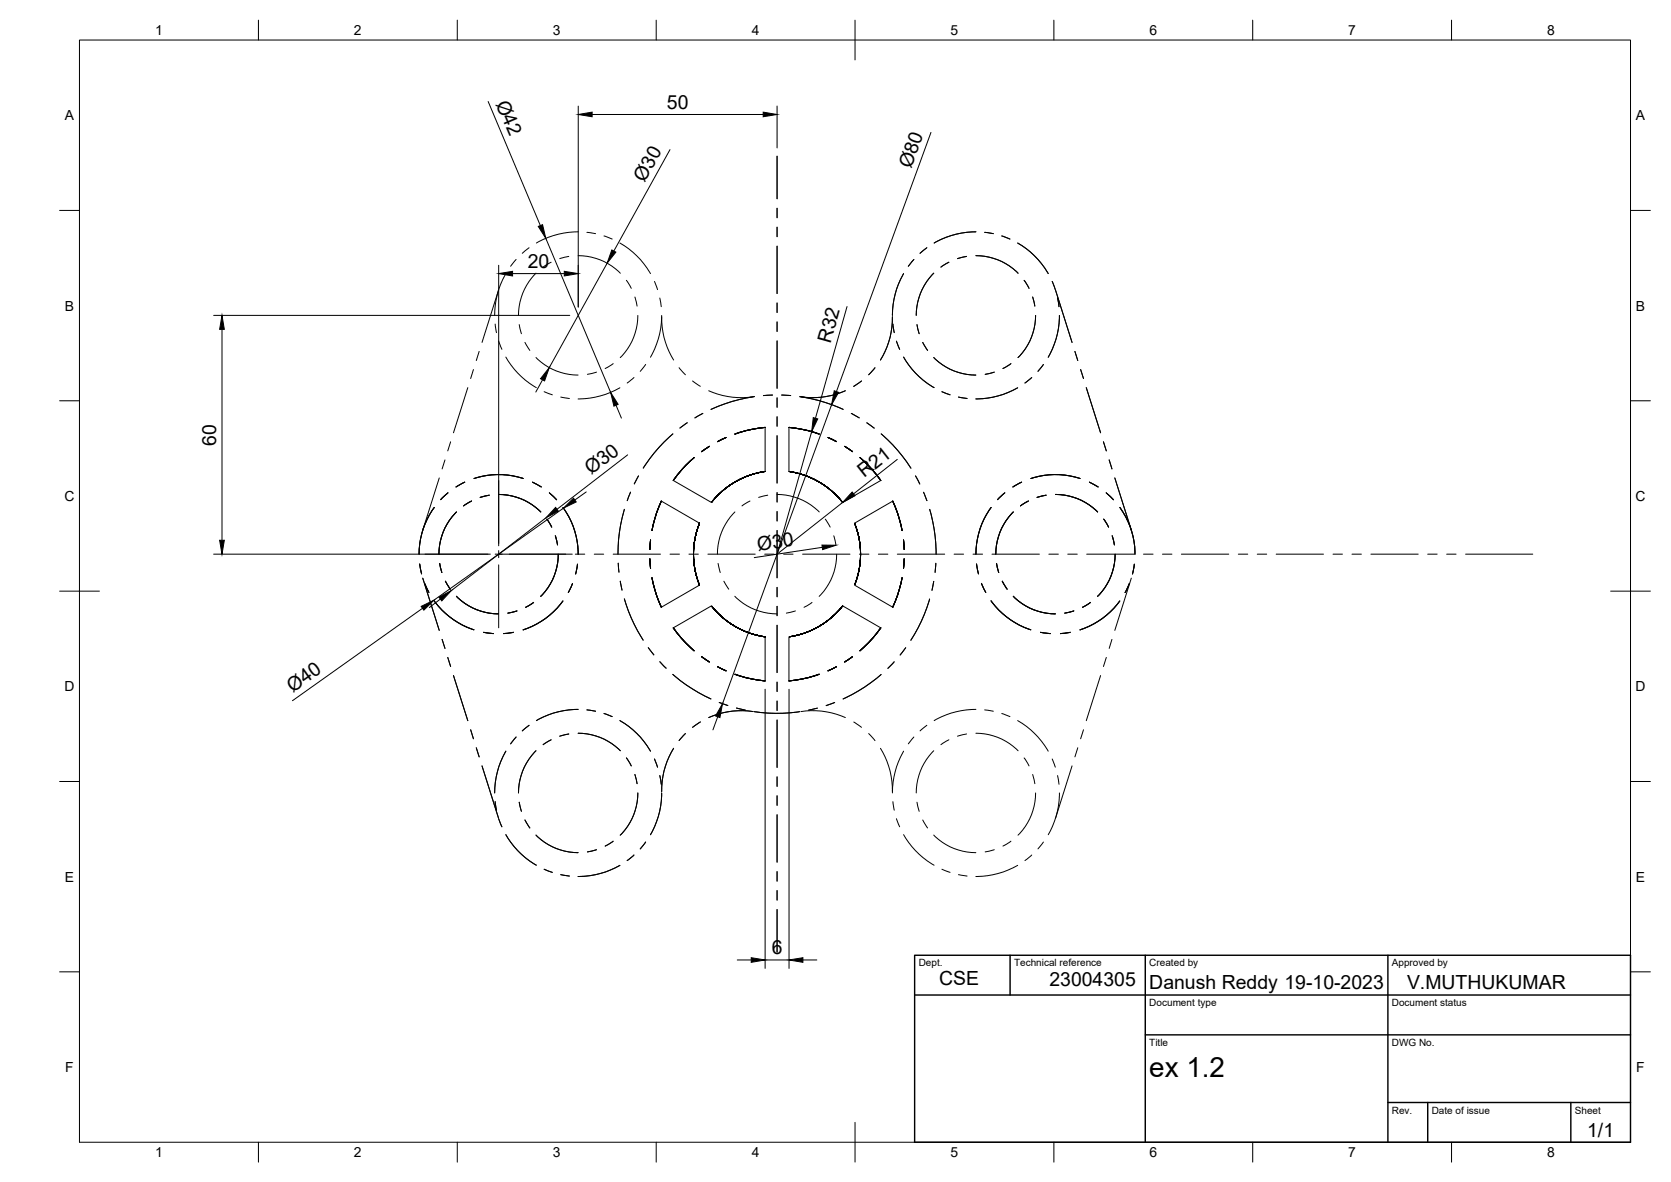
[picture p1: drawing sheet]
<svg xmlns="http://www.w3.org/2000/svg" width="420mm" height="297mm" viewBox="0 0 420 297" stroke-linecap="round" stroke-linejoin="round" font-family="sans-serif">
<!-- layer: Reference -->
<g fill="none" stroke="#000" stroke-width=".25">
<path d="M195.4 39.3v10.7M145.4 58.3a21 21 0 0 0-10.5 2.8M147.6 58.4l2.2 .3M151.9 59.3l2 .8M195.4 52.3v2.4M195.4 57.1v2.4M245.4 58.3a21 21 0 0 0-10.5 2.8M247.6 58.4l2.2 .3M251.9 59.3l2 .8M125.3 72.9l-4.1 13.1M127.2 68.8a20.6 20.6 0 0 0-2.8 10.5M129.8 65.2l-1.4 1.7"/>
<path d="M133 62.3l-1.7 1.4M134.8 68.7a15 15 0 0 0-4.4 10.6M138.6 65.9l-2 1.2M143 64.4l-2.3 .6M145.4 64.2a14.9 14.9 0 0 1 10.6 4.5M155.9 61.1a20.9 20.9 0 0 1 7.7 7.7M157.5 70.4l1.2 2.1M159.6 74.6l.6 2.3M160.4 79.3a14.9 14.9 0 0 1-4.4 10.6M164.6 70.7l.7 2.1M165.9 74.9l.4 2.2M166.4 79.3a20.8 20.8 0 0 1-2.8 10.5"/>
<path d="M166.4 79.6a19.8 19.8 0 0 0 3 10.9M195.4 61.9v11.9M195.4 76.1v2.4M224.4 79.6a19.8 19.8 0 0 1-3 10.9M227.2 68.8a20.6 20.6 0 0 0-2.8 10.5M229.8 65.2l-1.4 1.7M233 62.3l-1.7 1.4M234.8 68.7a15 15 0 0 0-4.4 10.6M238.6 65.9l-2 1.2M243 64.4l-2.3 .6M245.4 64.2a14.9 14.9 0 0 1 10.6 4.5M255.9 61.1a20.9 20.9 0 0 1 7.7 7.7"/>
<path d="M257.5 70.4l1.2 2.1M259.7 74.6l.5 2.3M260.4 79.3a14.9 14.9 0 0 1-4.4 10.6M264.6 70.7l.7 2.1M265.4 72.9l4.2 13.1M265.9 74.9l.4 2.2M266.4 79.3a20.8 20.8 0 0 1-2.8 10.5M117.6 97.4l-3.6 11.4M119 92.9l-.7 2.2M120.5 88.3l-.7 2.3M124.5 81.4l.3 2.2M125.4 85.7l.8 2.1"/>
<path d="M127.2 89.7a20.5 20.5 0 0 0 7.7 7.7M130.6 81.6l.5 2.3M132 86l1.2 2.1M134.8 89.8a14.8 14.8 0 0 0 10.6 4.5M136.8 98.4l2.1 .8M141 99.8l2.2 .3M150 93.5l-2.3 .6M154.2 91.4l-2 1.2M155.9 97.5a21.4 21.4 0 0 1-10.5 2.8M159.4 94.9l-1.7 1.4M162.3 91.6l-1.3 1.7M170.8 92.4l1.5 1.8"/>
<path d="M174.1 95.7l2 1.4M178.2 98.2a20.2 20.2 0 0 0 11.2 1.5M189.7 99.7a39.4 39.4 0 0 0-10.9 3.2M194.2 99.3l-2.2 .1M195.4 80.9v2.4M195.4 85.7v11.9M195.4 100v2.3M196.5 99.3l2.3 .1M201.1 99.7l4.7 .9 3.5 1.2 2.7 1.1M212.6 98.2a20.2 20.2 0 0 1-11.2 1.5M216.6 95.7l-1.9 1.4M220 92.4l-1.6 1.8"/>
<path d="M224.5 81.4l.4 2.2M225.4 85.7l.8 2.1M227.2 89.7a20.5 20.5 0 0 0 7.7 7.7M230.6 81.6l.5 2.3M232 86l1.2 2.1M234.8 89.8a14.7 14.7 0 0 0 10.6 4.5M236.8 98.4l2.1 .8M241 99.8l2.2 .3M250 93.5l-2.3 .6M254.2 91.4l-2 1.2M255.9 97.5a21.4 21.4 0 0 1-10.5 2.8M259.4 94.9l-1.7 1.4"/>
<path d="M262.4 91.6l-1.4 1.7M270.3 88.3l.7 2.3M271.7 92.9l.7 2.2M273.1 97.4l3.6 11.4M111.9 115.6l-.7 2.2M113.3 111l-.7 2.3M160.5 119.6l-1 2M169.2 109l-3.5 3.5-2.4 2.8-1.6 2.3M172.8 106.2l-1.8 1.4M174.5 115l-3.2 3.2-2 2.5 9.6 5.6M176.7 103.9l-2 1.1M178.4 112.2l-2 1.3"/>
<path d="M182.6 109.9l-2.2 1.1M184.8 109.1l2.8-.9 4.8-.8v11.1a21 21 0 0 0-13.5 7.8 21 21 0 0 1 13.5-7.8 21 21 0 0 0-13.5 7.8 21 21 0 0 1 13.5-7.8 21 21 0 0 0-13.5 7.8 21 21 0 0 1 13.5-7.8M195.4 104.7v2.4M195.4 109.5v11.9M198.4 107.4l4.8 .8 2.8 .9-2.8-.9-4.8-.8v11.1a21 21 0 0 1 13.5 7.8 21 21 0 0 0-13.5-7.8 21 21 0 0 1 13.5 7.8 21 21 0 0 0-13.5-7.8 21 21 0 0 1 13.5 7.8 21 21 0 0 0-13.5-7.8M208.2 109.9l2.1 1.1M212.4 112.2l2 1.3M214.1 103.9l1.9 1.1M218 106.2l1.8 1.4M221.6 109a39.5 39.5 0 0 1 7.4 8.7M230.2 119.6l1.1 2M277.5 111l.7 2.3"/>
<path d="M278.9 115.6l.7 2.2M109.2 127.5a19.8 19.8 0 0 0-3.8 11.8M110.4 120.1l-4.1 13.1M112.6 123.9l-1.8 1.7M114.8 128.7a14.8 14.8 0 0 0-4.4 10.6M116.9 121.2l-2.2 1.2M118.6 125.9l-2 1.2M119.2 120.3a19.6 19.6 0 0 1 12.4 0M123 124.4l-2.3 .6M125.4 124.3a14.9 14.9 0 0 1 10.6 4.4M125.4 139.3h16.9M133.9 121.2l2.2 1.2"/>
<path d="M137.5 130.5l1.2 2M138.1 123.9l1.9 1.7M139.6 134.6l.6 2.3M140.4 139.3a14.9 14.9 0 0 1-4.4 10.6M141.6 127.5a19.8 19.8 0 0 1 3.8 11.8M144.7 139.3h2.3M149.4 139.3h2.4M154.2 139.3h11.9M157 128l-1.3 5.8-.3 5.5M158.5 123.7l-.8 2.1M163.6 135.7l-.2 2.4M166.3 125.9l-1.2 3-1.2 4.4 1.2-4.4 1.2-3 9.6 5.6"/>
<path d="M168.5 139.3h2.3M173.2 139.3h2.4M178 139.3h11.9M184.8 128.7a14.8 14.8 0 0 0-4.4 10.6M188.6 125.9l-2 1.2M192.3 139.3h2.3M193 124.4l-2.2 .6M195.4 124.3a15 15 0 0 1 10.6 4.4M195.4 123.8v2.4M195.4 128.6v2.3M195.4 133.3v11.9M197 139.3h2.4"/>
<path d="M201.8 139.3h11.9M207.5 130.5l1.2 2M209.6 134.6l.6 2.3M210.4 139.3a14.9 14.9 0 0 1-4.4 10.6M216.1 139.3h2.4M220.9 139.3h2.3M221.5 120.7l-2-2.5-3.3-3.2 3.3 3.2 2 2.5-9.6 5.6M224.5 125.9l1.2 3 1.1 4.4-1.1-4.4-1.2-3-9.6 5.6a20.9 20.9 0 0 1 0 15.6 20.9 20.9 0 0 0 0-15.6 20.9 20.9 0 0 1 0 15.6 20.9 20.9 0 0 0 0-15.6 20.9 20.9 0 0 1 0 15.6 20.9 20.9 0 0 0 0-15.6M225.6 139.3h11.9M227.2 135.7l.2 2.4M232.2 123.7l.9 2.1M233.8 128l1.1 4.9 .4 3.6 .1 2.8"/>
<path d="M239.9 139.3h2.4M244.7 139.3h2.4M249.2 127.5a19.8 19.8 0 0 0-3.8 11.8M249.4 139.3h11.9M252.6 123.9l-1.8 1.7M254.8 128.7a14.8 14.8 0 0 0-4.4 10.6M256.9 121.2l-2.2 1.2M258.6 125.9l-2 1.2M259.2 120.3a19.6 19.6 0 0 1 12.4 0M263 124.4l-2.2 .6M263.7 139.3h2.4M265.4 124.3a14.9 14.9 0 0 1 10.6 4.4"/>
<path d="M268.5 139.3h2.4M273.2 139.3h12M273.9 121.2l2.2 1.2M277.5 130.5l1.2 2M278.2 123.9l1.8 1.7M279.7 134.6l.5 2.3M280.3 120.1l4.2 13.1M280.4 139.3a14.9 14.9 0 0 1-4.4 10.6M281.6 127.5a19.7 19.7 0 0 1 3.8 11.8M287.5 139.3h2.4M292.3 139.3h2.4M297.1 139.3h11.9"/>
<path d="M311.4 139.3h2.3M316.1 139.3h2.4M320.9 139.3h11.9M335.2 139.3h2.3M339.9 139.3h2.4M344.7 139.3h11.9M359 139.3h2.4M363.7 139.3h2.4M368.5 139.3h16.9M105.5 141.7l.5 2.5M106.3 145.3l4.1 13.1M106.8 146.6l1 2.3"/>
<path d="M109.2 151a20 20 0 0 0 10 7.3M110.6 141.6l.5 2.3M112 146.1l1.2 2M114.8 149.8a14.8 14.8 0 0 0 10.5 4.5M121.6 158.9l2.5 .3M129.1 158.9l-2.5 .3M130 153.5l-2.3 .6M134.2 151.4l-2 1.2M141.5 151a19.9 19.9 0 0 1-10 7.3M144 146.6l-1.1 2.3M145.2 141.8l-.5 2.4M155.4 141.5l.2 2.3"/>
<path d="M156 146.1l.4 2.2M157 150.5l1.7 4.8 3 5.6M163.4 140.4l.2 2.4M175.9 147.1a20.9 20.9 0 0 1 0-15.6 20.9 20.9 0 0 0 0 15.6 20.9 20.9 0 0 1 0-15.6 20.9 20.9 0 0 0 0 15.6 20.9 20.9 0 0 1 0-15.6 20.9 20.9 0 0 0 0 15.6l-9.6 5.5-1.2-3-1.2-4.4 1.2 4.4 1.2 3M178.9 152.3l-9.6 5.5 2 2.5 3.2 3.2-3.2-3.2-2-2.5M180.6 141.6l.5 2.3M182 146.1l1.2 2M184.8 149.8a14.8 14.8 0 0 0 10.6 4.5M195.4 147.6v2.4M195.4 152.4v2.3M195.4 157.1v11.9M200 153.5l-2.3 .6"/>
<path d="M204.2 151.4l-2 1.2M211.9 152.3a21 21 0 0 1-13.5 7.7 21 21 0 0 0 13.5-7.7 21 21 0 0 1-13.5 7.7 21 21 0 0 0 13.5-7.7 21 21 0 0 1-13.5 7.7 21 21 0 0 0 13.5-7.7l9.6 5.5-2 2.5-3.3 3.2 3.3-3.2 2-2.5M214.9 147.1l9.6 5.5 1.2-3 1.1-4.4-1.1 4.4-1.2 3M227.4 140.4l-.2 2.4M233.7 150.5l-2.1 5.7-2.6 4.7M234.8 146.1l-.5 2.2M235.3 141.5l-.2 2.3M245.5 141.7l.5 2.5M246.8 146.6l1.1 2.3M249.2 151a20 20 0 0 0 10 7.3M250.6 141.6l.5 2.3M252 146.1l1.2 2"/>
<path d="M254.8 149.8a14.7 14.7 0 0 0 10.6 4.5M261.6 158.9l2.5 .3M269.1 158.9l-2.5 .3M270 153.5l-2.3 .6M274.2 151.4l-2 1.2M281.6 151a19.9 19.9 0 0 1-10.1 7.3M284 146.6l-1.1 2.3M284.5 145.3l-4.2 13.1M285.2 141.8l-.4 2.4M111.2 160.7l.7 2.2M112.6 165.2l.7 2.3M114 169.8l3.6 11.3"/>
<path d="M145.4 178.3a21 21 0 0 0-10.5 2.8M147.6 178.4l2.2 .3M151.9 179.3l2 .8M163 162.8l1.4 1.8M165.9 166.3l1.6 1.6M169.2 169.5l3.3 2.6 3.1 2 3.2 1.5M176.4 165l2 1.4M180.4 167.5l2.2 1.1M180.8 176.5l2.2 .8M185.2 177.9l2.2 .6M189.4 178.8a19.8 19.8 0 0 0-11.2 1.5M189.7 178.8l5.2 .5 6.2-.5"/>
<path d="M192.4 160a21 21 0 0 1-13.5-7.7 21 21 0 0 0 13.5 7.7 21 21 0 0 1-13.5-7.7 21 21 0 0 0 13.5 7.7 21 21 0 0 1-13.5-7.7 21 21 0 0 0 13.5 7.7v11.1l-4.8-.8-2.8-.9 2.8 .9 4.8 .8M195.4 171.4v2.4M195.4 176.2v2.3M198.4 160v11.1l4.8-.8 2.8-.9-2.8 .9-4.8 .8M201.4 178.8a19.8 19.8 0 0 1 11.2 1.5M205.5 178l-2.2 .5M209.9 176.5l-2.2 .8M210.3 167.5l-2.1 1.1M214.4 165l-2 1.4M221.6 169.5l-4.1 3.1-5.5 3M224.8 166.3l-1.6 1.7M227.7 162.8l-1.4 1.8"/>
<path d="M245.4 178.3a21 21 0 0 0-10.5 2.8M247.6 178.4l2.2 .3M251.9 179.3l2 .8M276.7 169.8l-3.6 11.3M278.2 165.2l-.7 2.3M279.6 160.7l-.7 2.2M118.3 183.4l.7 2.3M119.8 187.9l.7 2.3M121.2 192.5l4.1 13.1M127.2 188.8a20.6 20.6 0 0 0-2.8 10.5M129.8 185.2l-1.4 1.7M133 182.3l-1.7 1.4"/>
<path d="M134.8 188.7a14.8 14.8 0 0 0-4.4 10.6M138.6 185.9l-2 1.2M143 184.5l-2.3 .5M145.4 184.3a14.9 14.9 0 0 1 10.6 4.4M155.9 181.1a20.9 20.9 0 0 1 7.7 7.7M157.5 190.5l1.2 2M159.6 194.6l.6 2.3M160.4 199.3a14.9 14.9 0 0 1-4.4 10.6M164.6 190.7l.7 2.1M165.9 194.9l.4 2.2M166.4 199.3a20.7 20.7 0 0 1-2.8 10.5M169.4 188.1a20.2 20.2 0 0 0-3 10.8"/>
<path d="M172.3 184.3l-1.5 1.8M176.1 181.4l-2 1.4M195.4 180.9v12M195.4 195.2v2.4M195.4 200v2.4M214.7 181.4l1.9 1.4M218.4 184.3l1.6 1.8M221.4 188.1a20.2 20.2 0 0 1 3 10.8M227.2 188.8a20.6 20.6 0 0 0-2.8 10.5M229.8 185.2l-1.4 1.7M233 182.3l-1.7 1.4M234.8 188.7a14.8 14.8 0 0 0-4.4 10.6"/>
<path d="M238.6 185.9l-2 1.2M243 184.5l-2.3 .5M245.4 184.3a14.9 14.9 0 0 1 10.6 4.4M255.9 181.1a20.9 20.9 0 0 1 7.7 7.7M257.5 190.5l1.2 2M259.7 194.6l.5 2.3M260.4 199.3a14.9 14.9 0 0 1-4.4 10.6M264.6 190.7l.7 2.1M265.9 194.9l.4 2.2M266.4 199.3a20.7 20.7 0 0 1-2.8 10.5M269.6 192.5l-4.2 13.1M271 187.9l-.7 2.3"/>
<path d="M272.4 183.4l-.7 2.3M124.5 201.5l.3 2.1M125.4 205.7l.8 2.1M127.2 209.7a20.5 20.5 0 0 0 7.7 7.7M130.6 201.6l.5 2.3M132 206.1l1.2 2M134.8 209.9a14.8 14.8 0 0 0 10.6 4.4M136.8 218.4l2.1 .8M141 219.8l2.2 .4M150 213.5l-2.3 .6M154.2 211.4l-2 1.2M155.9 217.5a21.4 21.4 0 0 1-10.5 2.8"/>
<path d="M159.4 214.9l-1.7 1.4M162.3 211.6l-1.3 1.7M195.4 204.8v11.9M195.4 219v2.4M224.5 201.5l.4 2.1M225.4 205.7l.8 2.1M227.2 209.7a20.5 20.5 0 0 0 7.7 7.7M230.6 201.6l.5 2.3M232 206.1l1.2 2M234.8 209.9a14.7 14.7 0 0 0 10.6 4.4M236.8 218.4l2.1 .8M241 219.8l2.2 .4"/>
<path d="M250 213.5l-2.3 .6M254.2 211.4l-2 1.2M255.9 217.5a21.4 21.4 0 0 1-10.5 2.8M259.4 214.9l-1.7 1.4M262.4 211.6l-1.4 1.7M195.4 223.8v2.4M195.4 228.6v10.7"/>
</g>
<!-- layer: BORDER -->
<g fill="none" stroke="#000" stroke-width=".25">
<path d="M20 10.1h390v276.9h-390zM65 5.1v5M115 5.1v5M165 5.1v5M215 5.1v10M265 5.1v5M315 5.1v5M365 5.1v5M15 52.9h5M410 52.9h5M15 100.7h5M410 100.7h5"/>
<path d="M15 148.6h10M405 148.6h10M15 196.4h5M410 196.4h5M15 244.2h5M410 244.2h5M65 287v5M115 287v5M165 287v5M215 282.1v9.9M265 287v5M315 287v5"/>
<path d="M365 287v5"/>
</g>
<!-- layer: TITLEBLOCK -->
<path d="M230 240.1h180v46.9h-180zM230 250h180M254 240.1v9.9M288 240.1v46.9M349 240.1v46.9M288 260.1h122M349 277.1h61M359 277.1v9.9M395 277.1v9.9" fill="none" stroke="#000" stroke-width=".36"/>
<!-- layer: FD_Dimensions -->
<g fill="none" stroke="#000" stroke-width=".25">
<path d="M122.7 25.5l13.2 31.2M145.4 26.7v50.5M148.9 28.8h43M168.5 37.6l-14.2 25.5M195.4 26.7v10.5M234.1 33.3l-23.8 65.1M137.2 59.9l16.3 38.7M53.7 79.3h89.6M125.4 66.7v70.5M128.9 68.8h13M152.7 66.2l-14.6 26.2M213 77l-8 28.1"/>
<path d="M55.8 82.8v53M136.4 95.4l-1.7 3.1M154.9 101.8l1.4 3.3M157.8 114.3l-17.7 13.7M204.1 108.5l-8.7 30.8 16.5-13M209.1 101.7l-27.4 75.1M225.6 115.5l-11 8.6M53.7 139.3h69.6M137.3 130.1l-23.8 18.3M141.7 127.7l-32.6 23.1M147.4 123.6l-2.9 2.1M206.8 137.5l-17.1 2.6"/>
<path d="M106.2 152.9l-32.7 23.2M110.7 150.5l-2.8 2.2M192.4 173.2v70.2M198.4 173.2v70.2M180.5 180.1l-1.2 3.3M185.4 241.2h3.5M192.4 241.2h6M201.9 241.2h3.5"/>
</g>
<g fill="#000" stroke="#000" stroke-width=".25">
<path d="M145.4 28.8l3.5-.6v1.1zM191.9 28.2l3.5 .6-3.5 .5zM135.3 56.9l1.1-.4 .8 3.4zM125.4 68.8l3.5-.6v1.1zM141.9 68.2l3.5 .6-3.5 .5zM153.8 62.8l1.1 .6-2.2 2.8zM55.8 79.3l.6 3.5h-1.2zM138.1 92.4l-1.2 3.3-1-.5zM209.8 98.2l1.1 .4-1.8 3.1zM153.5 98.6l1.9 3-1 .5zM204.5 105l1.1 .3-1.5 3.2zM55.2 135.8h1.2l-.6 3.5z"/>
<path d="M139.7 127.5l.7 .9-3.1 1.7zM141.7 127.7l2.5-2.5 .7 .9zM206.7 137h3.5l-3.4 1.1zM214.3 123.6l.7 1-3.1 1.7zM105.9 152.4l3.2-1.6-2.5 2.5zM110.4 150.1l3.1-1.7-2.4 2.6zM181.7 176.8l-.7 3.5-1.1-.4zM188.9 240.7l3.5 .5-3.5 .6zM198.4 241.2l3.5-.5v1.1z"/>
</g>
<!-- layer: Smart Centers -->
<path d="M106.9 139.3h15.8M124.5 139.3h1.8M125.4 120.8v15.8M125.4 138.4v1.8M128.1 139.3h15.8M125.4 142v15.8" fill="none" stroke="#000" stroke-width=".25"/>
<text font-size="7" x="289" y="270.6">ex 1.2</text>
<g font-size="4.9">
<text x="124.6" y="26" transform="rotate(67 124.6 26)">Ø42</text>
<text x="167.7" y="27.3">50</text>
<text x="162.1" y="45.9" transform="rotate(-61 162.1 45.9)">Ø30</text>
<text x="229.1" y="42.5" transform="rotate(-70 229.1 42.5)">Ø80</text>
<text x="132.7" y="67.3">20</text>
<text x="208.8" y="86.4" transform="rotate(-74 208.8 86.4)">R32</text>
<text x="54.4" y="112" transform="rotate(-90 54.4 112)">60</text>
<text x="148.6" y="119.5" transform="rotate(-37 148.6 119.5)">Ø30</text>
<text x="217.3" y="120.2" transform="rotate(-38 217.3 120.2)">R21</text>
<text x="190.6" y="138.4" transform="rotate(-9 190.6 138.4)">Ø30</text>
<text x="73.6" y="174.1" transform="rotate(-35 73.6 174.1)">Ø40</text>
<text x="194.1" y="239.8">6</text>
<text x="236.1" y="247.6">CSE</text>
<text x="263.9" y="247.8">23004305</text>
<text x="289" y="248.5">Danush Reddy 19-10-2023</text>
<text x="353.8" y="248.4">V.MUTHUKUMAR</text>
<text x="399.1" y="285.7">1/1</text>
</g>
<g font-size="3.5">
<text x="39" y="8.8">1</text>
<text x="89" y="8.8">2</text>
<text x="139" y="8.8">3</text>
<text x="189" y="8.8">4</text>
<text x="239" y="8.8">5</text>
<text x="289" y="8.8">6</text>
<text x="339" y="8.8">7</text>
<text x="389" y="8.8">8</text>
<text x="16.3" y="30.2">A</text>
<text x="411.3" y="30.2">A</text>
<text x="16.3" y="78">B</text>
<text x="411.3" y="78">B</text>
<text x="16.2" y="125.9">C</text>
<text x="411.2" y="125.9">C</text>
<text x="16.2" y="173.7">D</text>
<text x="411.2" y="173.7">D</text>
<text x="16.3" y="221.6">E</text>
<text x="411.3" y="221.6">E</text>
<text x="16.4" y="269.4">F</text>
<text x="411.4" y="269.4">F</text>
<text x="39" y="290.8">1</text>
<text x="89" y="290.8">2</text>
<text x="139" y="290.8">3</text>
<text x="189" y="290.8">4</text>
<text x="239" y="290.8">5</text>
<text x="289" y="290.8">6</text>
<text x="339" y="290.8">7</text>
<text x="389" y="290.8">8</text>
</g>
<g font-size="2.5">
<text x="231" y="242.9">Dept.</text>
<text x="255" y="242.9">Technical reference</text>
<text x="289" y="242.9">Created by</text>
<text x="350" y="242.9">Approved by</text>
<text x="289" y="252.8">Document type</text>
<text x="350" y="252.8">Document status</text>
<text x="289" y="262.9">Title</text>
<text x="350" y="262.9">DWG No.</text>
<text x="350" y="279.9">Rev.</text>
<text x="360" y="279.9">Date of issue</text>
<text x="396" y="279.9">Sheet</text>
</g>
</svg>
